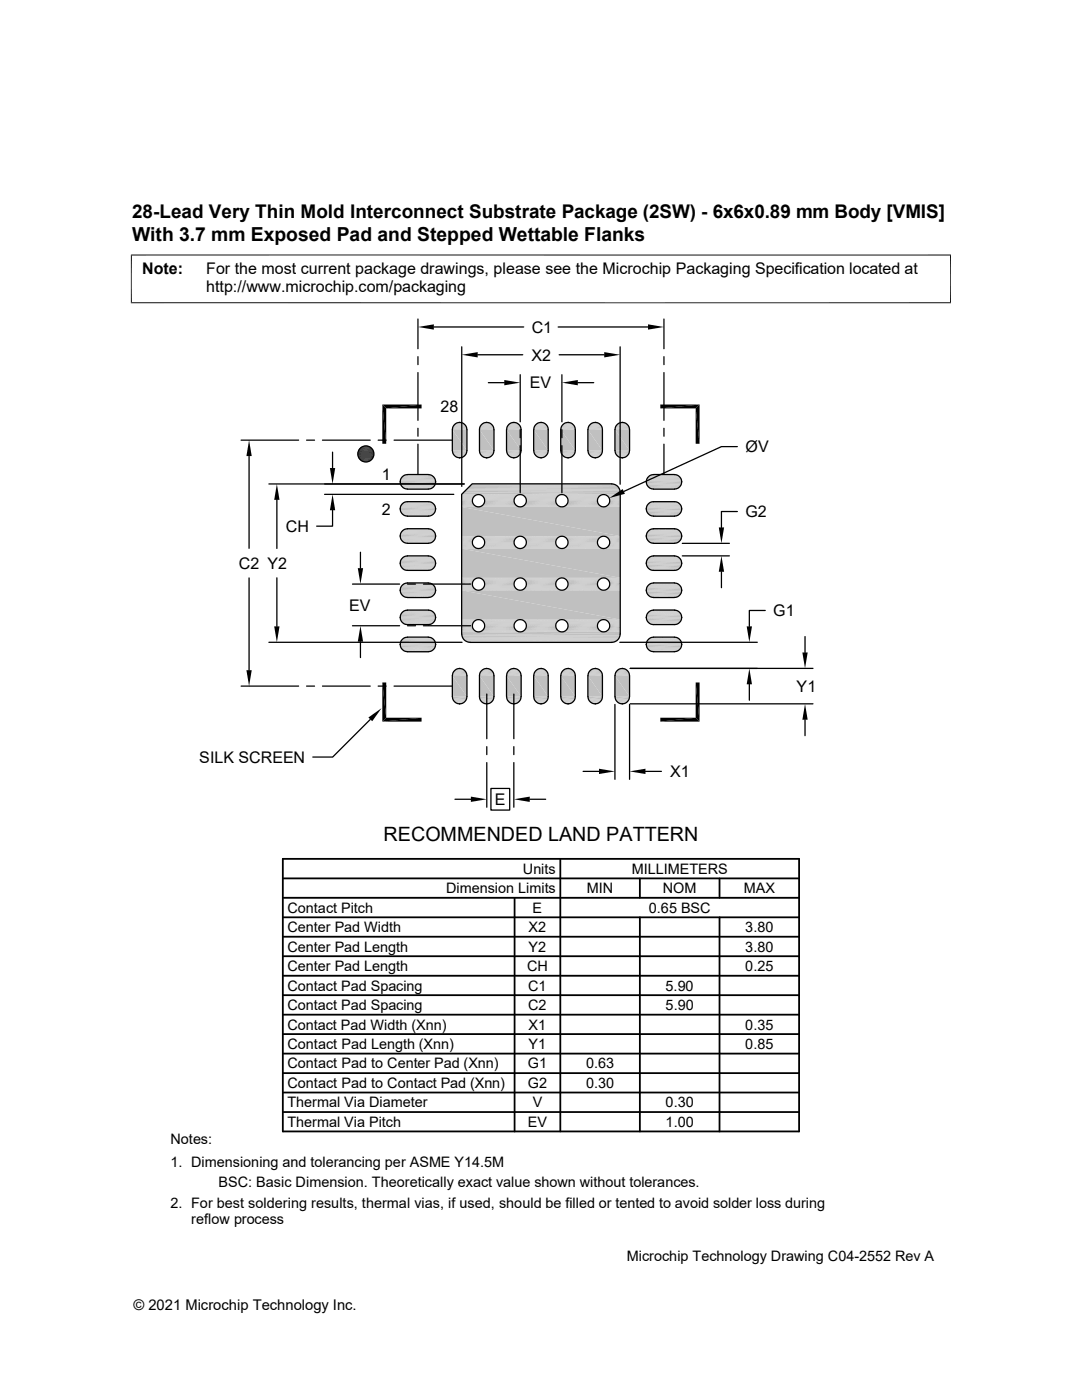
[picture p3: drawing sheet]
<svg xmlns="http://www.w3.org/2000/svg" width="216mm" height="279mm" viewBox="0 0 216 279" stroke-linecap="round" stroke-linejoin="round" font-family="sans-serif">
<g fill="none" stroke="#c0c0c0" stroke-width=".2">
<path d="M92.1 98.7h31.7M92.1 98.7h3.3M92.1 98.8h3M92.1 98.9h2.8M92.1 99h2.6M92.1 99.2h2.5M93.8 96.9h29.3M94 96.7h28.9M94.1 96.6h28.6M94.2 96.6h28.2M95.6 98.7h8.1M95.8 98.8h7.7"/>
<path d="M96 98.9h7.3M96.2 99h6.9M96.4 99.2h6.5M103.9 98.7h8.1M104.1 98.8h7.7M104.4 98.9h7.2M104.6 99h6.8M104.7 99.2h6.5M112.2 98.7h8.1M112.5 98.8h7.6M112.7 98.9h7.2M112.9 99h6.8"/>
<path d="M113.1 99.2h6.4M120.6 98.7h3.2M120.8 98.8h3M121 98.9h2.8M121.2 99h2.6M121.4 99.2h2.4M92.1 100.7h2.5M92.1 100.8h2.6M92.1 101h2.8M92.1 101.1h3M92.1 101.2h3.3M95.6 101.2h8.1"/>
<path d="M95.8 101.1h7.7M96 101h7.3M96.2 100.8h6.9M96.4 100.7h6.5M103.9 101.2h8.1M104.1 101.1h7.7M104.4 101h7.2M104.6 100.8h6.8M104.7 100.7h6.5M112.2 101.2h8.1M112.5 101.1h7.6M112.7 101h7.2"/>
<path d="M112.9 100.8h6.8M113.1 100.7h6.4M120.6 101.2h3.2M120.8 101.1h3M121 101h2.8M121.2 100.8h2.6M121.4 100.7h2.4"/>
</g>
<g fill="none" stroke="#c0c0c0" stroke-width=".21">
<path d="M92.1 99.4h2.3M92.1 99.6h2.2M93.6 97.1h29.8M96.5 99.4h6.2M96.6 99.6h6M104.9 99.4h6.2M105 99.6h6M113.2 99.4h6.2M113.3 99.6h6M121.5 99.4h2.3M121.6 99.6h2.2M92.1 100.3h2.2"/>
<path d="M92.1 100.5h2.3M96.5 100.5h6.2M96.6 100.3h6M104.9 100.5h6.2M105 100.3h6M113.2 100.5h6.2M113.3 100.3h6M121.5 100.5h2.3M121.6 100.3h2.2"/>
</g>
<path d="M92.1 99.8h2.2M93.4 97.3h30.1M96.7 99.8h5.9M105 99.8h5.9M113.3 99.8h5.9M121.7 99.8h2.1M92.1 100h2.2M96.7 100h5.9M105 100h5.9M113.3 100h5.9M121.7 100h2.1" fill="none" stroke="#c0c0c0" stroke-width=".23"/>
<path d="M93.1 97.5h30.6" fill="none" stroke="#c0c0c0" stroke-width=".25"/>
<path d="M92.8 97.8h30.9" fill="none" stroke="#c0c0c0" stroke-width=".28"/>
<path d="M92.5 98.1h31.3" fill="none" stroke="#c0c0c0" stroke-width=".3"/>
<path d="M92.1 98.4h31.7" fill="none" stroke="#c0c0c0" stroke-width=".42"/>
<g fill="#c0c0c0">
<path d="M92.1 101.2l31.7 5.8h-31.7z"/>
<path d="M92.1 101.2h31.7v5.8z"/>
</g>
<g fill="none" stroke="#c0c0c0" stroke-width=".2">
<path d="M92.1 107h3.3M92.1 107.1h3M92.1 107.2h2.8M92.1 107.3h2.6M92.1 107.5h2.5M92.1 109h2.5M92.1 109.2h2.6M92.1 109.3h2.8M92.1 109.4h3M92.1 109.5h3.3M95.6 107h8.1M95.6 109.5h8.1"/>
<path d="M95.8 107.1h7.7M95.8 109.4h7.7M96 107.2h7.3M96 109.3h7.3M96.2 109.2h6.9M96.2 107.3h6.9M96.4 107.5h6.5M96.4 109h6.5M103.9 107h8.1M103.9 109.5h8.1M104.1 109.4h7.7M104.1 107.1h7.7"/>
<path d="M104.4 107.2h7.2M104.4 109.3h7.2M104.6 107.3h6.8M104.6 109.2h6.8M104.7 109h6.5M104.7 107.5h6.5M112.2 107h8.1M112.2 109.5h8.1M112.5 107.1h7.6M112.5 109.4h7.6M112.7 107.2h7.2M112.7 109.3h7.2"/>
<path d="M112.9 109.2h6.8M112.9 107.3h6.8M113.1 107.5h6.4M113.1 109h6.4M120.6 107h3.2M120.6 109.5h3.2M120.8 109.4h3M120.8 107.1h3M121 107.2h2.8M121 109.3h2.8M121.2 107.3h2.6M121.2 109.2h2.6"/>
<path d="M121.4 109h2.4M121.4 107.5h2.4"/>
</g>
<g fill="none" stroke="#c0c0c0" stroke-width=".21">
<path d="M92.1 107.7h2.3M92.1 107.9h2.2M92.1 108.6h2.2M92.1 108.8h2.3M96.5 108.8h6.2M96.5 107.7h6.2M96.6 107.9h6M96.6 108.6h6M104.9 107.7h6.2M104.9 108.8h6.2M105 108.6h6M105 107.9h6"/>
<path d="M113.2 108.8h6.2M113.2 107.7h6.2M113.3 108.6h6M113.3 107.9h6M121.5 107.7h2.3M121.5 108.8h2.3M121.6 108.6h2.2M121.6 107.9h2.2"/>
</g>
<path d="M92.1 108.1h2.2M92.1 108.4h2.2M96.7 108.4h5.9M96.7 108.1h5.9M105 108.4h5.9M105 108.1h5.9M113.3 108.4h5.9M113.3 108.1h5.9M121.7 108.4h2.1M121.7 108.1h2.1" fill="none" stroke="#c0c0c0" stroke-width=".23"/>
<g fill="#c0c0c0">
<path d="M92.1 109.5l31.7 5.8h-31.7z"/>
<path d="M92.1 109.5h31.7v5.8z"/>
</g>
<g fill="none" stroke="#c0c0c0" stroke-width=".2">
<path d="M92.1 115.3h3.3M92.1 115.4h3M92.1 115.5h2.8M92.1 115.6h2.6M92.1 115.8h2.5M92.1 117.1h2.3M92.1 117.3h2.5M92.1 117.5h2.6M92.1 117.6h2.8M92.1 117.7h3M92.1 117.8h3.3M95.6 115.3h8.1"/>
<path d="M95.6 117.8h8.1M95.8 115.4h7.7M95.8 117.7h7.7M96 115.5h7.3M96 117.6h7.3M96.2 117.5h6.9M96.2 115.6h6.9M96.4 115.8h6.5M96.4 117.3h6.5M96.5 117.1h6.2M103.9 115.3h8.1M103.9 117.8h8.1"/>
<path d="M104.1 117.7h7.7M104.1 115.4h7.7M104.4 115.5h7.2M104.4 117.6h7.2M104.6 115.6h6.8M104.6 117.5h6.8M104.7 117.3h6.5M104.7 115.8h6.5M104.9 117.1h6.2M112.2 115.3h8.1M112.2 117.8h8.1M112.5 115.4h7.6"/>
<path d="M112.5 117.7h7.6M112.7 115.5h7.2M112.7 117.6h7.2M112.9 117.5h6.8M112.9 115.6h6.8M113.1 115.8h6.4M113.1 117.3h6.4M113.2 117.1h6.2M120.6 115.3h3.2M120.6 117.8h3.2M120.8 117.7h3M120.8 115.4h3"/>
<path d="M121 115.5h2.8M121 117.6h2.8M121.2 115.6h2.6M121.2 117.5h2.6M121.4 117.3h2.4M121.4 115.8h2.4M121.5 117.1h2.3"/>
</g>
<path d="M92.1 116h2.3M92.1 116.2h2.2M96.5 116h6.2M96.6 116.2h6M104.9 116h6.2M105 116.2h6M113.2 116h6.2M113.3 116.2h6M121.5 116h2.3M121.6 116.2h2.2" fill="none" stroke="#c0c0c0" stroke-width=".21"/>
<g fill="none" stroke="#c0c0c0" stroke-width=".23">
<path d="M92.1 116.4h2.2M92.1 116.7h2.2M92.1 116.9h2.2M96.6 116.9h6M96.7 116.7h5.9M96.7 116.4h5.9M105 116.9h6M105 116.7h5.9M105 116.4h5.9M113.3 116.9h6M113.3 116.7h5.9M113.3 116.4h5.9"/>
<path d="M121.6 116.9h2.2M121.7 116.7h2.1M121.7 116.4h2.1"/>
</g>
<g fill="#c0c0c0">
<path d="M92.1 117.8l31.7 5.9h-31.7z"/>
<path d="M92.1 117.8h31.7v5.9z"/>
</g>
<g fill="none" stroke="#c0c0c0" stroke-width=".2">
<path d="M92.1 123.7h3.3M92.1 123.7h3M92.1 123.8h2.8M92.1 124h2.6M92.1 124.1h2.5M92.1 125.4h2.3M92.1 125.6h2.5M92.1 125.8h2.6M92.1 125.9h2.8M92.1 126h3M92.1 126.1h3.3M92.2 126.8h31.5"/>
<path d="M92.2 127.1h31.5M92.3 127.3h31.3M92.4 127.4h31.1M92.4 127.5h31.1M92.5 127.7h30.9M92.6 127.8h30.7M92.7 127.9h30.4M92.9 127.9h30.1M93 128h29.9M93.2 128.1h29.5M93.2 128.1h29.4M93.5 128.2h28.8"/>
<path d="M95.6 123.7h8.1M95.6 126.1h8.1M95.8 123.7h7.7M95.8 126h7.7M96 123.8h7.3M96 125.9h7.3M96.2 125.8h6.9M96.2 124h6.9M96.4 124.1h6.5M96.4 125.6h6.5M96.5 125.4h6.2M103.9 123.7h8.1"/>
<path d="M103.9 126.1h8.1M104.1 126h7.7M104.1 123.7h7.7M104.4 123.8h7.2M104.4 125.9h7.2M104.6 124h6.8M104.6 125.8h6.8M104.7 125.6h6.5M104.7 124.1h6.5M104.9 125.4h6.2M112.2 123.7h8.1M112.2 126.1h8.1"/>
<path d="M112.5 123.7h7.6M112.5 126h7.6M112.7 123.8h7.2M112.7 125.9h7.2M112.9 125.8h6.8M112.9 124h6.8M113.1 124.1h6.4M113.1 125.6h6.4M113.2 125.4h6.2M120.6 123.7h3.2M120.6 126.1h3.2M120.8 126h3"/>
<path d="M120.8 123.7h3M121 123.8h2.8M121 125.9h2.8M121.2 124h2.6M121.2 125.8h2.6M121.4 125.6h2.4M121.4 124.1h2.4M121.5 125.4h2.3"/>
</g>
<path d="M92.1 124.3h2.3M92.1 124.8h2.2M96.5 124.3h6.2M96.7 124.8h5.9M104.9 124.3h6.2M105 124.8h5.9M113.2 124.3h6.2M113.3 124.8h5.9M121.5 124.3h2.3M121.7 124.8h2.1" fill="none" stroke="#c0c0c0" stroke-width=".21"/>
<g fill="none" stroke="#c0c0c0" stroke-width=".23">
<path d="M92.1 124.6h2.2M92.1 125h2.2M92.1 125.2h2.2M96.6 124.6h6M96.6 125.2h6M96.7 125h5.9M105 125.2h6M105 124.6h6M105 125h5.9M113.3 125.2h6M113.3 124.6h6M113.3 125h5.9"/>
<path d="M121.6 125.2h2.2M121.6 124.6h2.2M121.7 125h2.1"/>
</g>
<path d="M92.1 126.3h31.7" fill="none" stroke="#c0c0c0" stroke-width=".4"/>
<path d="M92.1 126.7h31.7" fill="none" stroke="#c0c0c0" stroke-width=".3"/>
<path d="M92.2 127h31.5" fill="none" stroke="#c0c0c0" stroke-width=".25"/>
<g fill="#c0c0c0">
<path d="M91.5 84.3h.5z"/>
<path d="M96.9 84.3h.5z"/>
<path d="M102.3 84.3h.5z"/>
<path d="M107.7 84.3h.5z"/>
<path d="M113.1 84.3h.5z"/>
<path d="M118.5 84.3h.5z"/>
<path d="M124 84.3h.4z"/>
<path d="M123.9 84.3h.5z"/>
<path d="M96.8 84.3h.6z"/>
<path d="M91.4 84.3h.6z"/>
<path d="M123.7 84.4h1z"/>
<path d="M123.9 84.3l.8 .1z"/>
<path d="M118.3 84.4h1z"/>
<path d="M118.5 84.3l.8 .1z"/>
<path d="M112.9 84.4h1z"/>
<path d="M113.1 84.3l.8 .1z"/>
<path d="M107.5 84.4h.9z"/>
<path d="M107.7 84.3l.7 .1z"/>
<path d="M102 84.4h1z"/>
<path d="M102.3 84.3l.7 .1z"/>
<path d="M96.6 84.4h1z"/>
<path d="M96.8 84.3l.8 .1z"/>
<path d="M91.2 84.4h1z"/>
<path d="M91.4 84.3l.8 .1z"/>
<path d="M123.6 84.4h1.1z"/>
<path d="M118.2 84.4h1.1z"/>
<path d="M112.8 84.4h1.1z"/>
<path d="M107.4 84.4h1.1z"/>
<path d="M107.5 84.4h1z"/>
<path d="M102 84.4h1.1z"/>
<path d="M96.6 84.4h1.1z"/>
<path d="M91.1 84.4h1.2z"/>
<path d="M91.2 84.4h1.1z"/>
<path d="M123.4 84.5h1.5z"/>
<path d="M123.6 84.4l1.3 .1z"/>
<path d="M118 84.5h1.5z"/>
<path d="M118.2 84.4l1.3 .1z"/>
<path d="M112.6 84.5h1.5z"/>
<path d="M112.8 84.4l1.3 .1z"/>
<path d="M107.2 84.5h1.5z"/>
<path d="M107.4 84.4l1.3 .1z"/>
<path d="M101.8 84.5h1.5z"/>
<path d="M102 84.4l1.3 .1z"/>
<path d="M96.4 84.5h1.5z"/>
<path d="M96.6 84.4l1.3 .1z"/>
<path d="M91 84.5h1.4z"/>
<path d="M91.1 84.4l1.3 .1z"/>
<path d="M123.4 84.5h1.6z"/>
<path d="M117.9 84.5h1.6z"/>
<path d="M112.5 84.5h1.7z"/>
<path d="M112.6 84.5h1.6z"/>
<path d="M107.1 84.5h1.6z"/>
<path d="M101.7 84.5h1.6z"/>
<path d="M96.3 84.5h1.6z"/>
<path d="M90.9 84.5h1.6z"/>
<path d="M91 84.5h1.5z"/>
<path d="M123.2 84.6l.2-.1 1.7 .1z"/>
<path d="M123.4 84.5l1.7 .1z"/>
<path d="M117.9 84.5l1.8 .1h-1.9z"/>
<path d="M117.9 84.5l1.8 .1z"/>
<path d="M112.4 84.6l.1-.1 1.8 .1z"/>
<path d="M112.5 84.5l1.8 .1z"/>
<path d="M107.1 84.5l1.8 .1h-1.9z"/>
<path d="M107.1 84.5l1.8 .1z"/>
<path d="M101.6 84.6l.1-.1 1.8 .1z"/>
<path d="M101.7 84.5l1.8 .1z"/>
<path d="M96.3 84.5l1.8 .1h-1.9z"/>
<path d="M96.3 84.5l1.8 .1z"/>
<path d="M90.8 84.6l.1-.1 1.7 .1z"/>
<path d="M90.9 84.5l1.7 .1z"/>
</g>
<path d="M123.1 84.7h2.1" fill="none" stroke="#c0c0c0" stroke-width=".2"/>
<path d="M123.2 84.6l2 .1z" fill="#c0c0c0"/>
<path d="M117.7 84.7h2.1" fill="none" stroke="#c0c0c0" stroke-width=".2"/>
<path d="M117.8 84.6l2 .1z" fill="#c0c0c0"/>
<path d="M112.3 84.7h2.1" fill="none" stroke="#c0c0c0" stroke-width=".2"/>
<path d="M112.4 84.6l2 .1z" fill="#c0c0c0"/>
<path d="M106.9 84.7h2.1" fill="none" stroke="#c0c0c0" stroke-width=".2"/>
<path d="M107 84.6l2 .1z" fill="#c0c0c0"/>
<path d="M101.5 84.7h2" fill="none" stroke="#c0c0c0" stroke-width=".2"/>
<path d="M101.6 84.6l1.9 .1z" fill="#c0c0c0"/>
<path d="M96.1 84.7h2" fill="none" stroke="#c0c0c0" stroke-width=".2"/>
<path d="M96.2 84.6l1.9 .1z" fill="#c0c0c0"/>
<path d="M90.7 84.7h2" fill="none" stroke="#c0c0c0" stroke-width=".2"/>
<path d="M90.8 84.6l1.9 .1z" fill="#c0c0c0"/>
<g fill="none" stroke="#c0c0c0" stroke-width=".2">
<path d="M90.3 85.5h2.9M90.3 85.2h2.8M90.4 85.1h2.6M90.5 85h2.5M90.5 84.9h2.4M90.6 84.8h2.2M95.7 85.5h2.9M95.8 85.2h2.7M95.8 85.1h2.7M95.9 85h2.5M95.9 84.9h2.4M96 84.8h2.2"/>
<path d="M101.1 85.5h2.9M101.2 85.2h2.7M101.2 85.1h2.7M101.3 85h2.5M101.3 84.9h2.4M101.4 84.8h2.3M106.5 85.5h2.9M106.6 85.2h2.7M106.6 85.1h2.7M106.7 85h2.5M106.7 84.9h2.4M106.8 84.8h2.3"/>
<path d="M111.9 85.5h2.9M112 85.2h2.7M112 85.1h2.7M112.1 85h2.5M112.1 84.9h2.5M112.2 84.8h2.3M117.3 85.5h2.9M117.4 85.2h2.7M117.4 85.1h2.7M117.5 85h2.5M117.5 84.9h2.5M117.6 84.8h2.3"/>
<path d="M122.7 85.5h2.9M122.8 85.2h2.7M122.8 85.1h2.7M122.9 85h2.5M123 84.9h2.4M123.1 84.8h2.2"/>
</g>
<path d="M90.3 85.4h2.8M95.7 85.4h2.9M101.1 85.4h2.8M106.5 85.4h2.9M111.9 85.4h2.9M117.3 85.4h2.9M122.7 85.4h2.9" fill="none" stroke="#c0c0c0" stroke-width=".21"/>
<path d="M90.3 85.6h2.9M95.7 85.6h2.9M101.1 85.6h2.9M106.5 85.6h2.9M111.9 85.6h2.9M117.3 85.6h2.9M122.7 85.6h2.9" fill="none" stroke="#c0c0c0" stroke-width=".25"/>
<g fill="#c0c0c0">
<path d="M122.7 85.7l2.9 4.2h-2.9z"/>
<path d="M122.7 85.7h2.9v4.2z"/>
<path d="M117.3 85.7l2.9 4.2h-2.9z"/>
<path d="M117.3 85.7h2.9v4.2z"/>
<path d="M111.9 85.7l2.9 4.2h-2.9z"/>
<path d="M111.9 85.7h2.9v4.2z"/>
<path d="M106.5 85.7l2.9 4.2h-2.9z"/>
<path d="M106.5 85.7h2.9v4.2z"/>
<path d="M101.1 85.7l2.9 4.2h-2.9z"/>
<path d="M101.1 85.7h2.9v4.2z"/>
<path d="M95.7 85.7l2.9 4.2h-2.9z"/>
<path d="M95.7 85.7h2.9v4.2z"/>
<path d="M90.3 85.7l2.9 4.2h-2.9z"/>
<path d="M90.3 85.7h2.9v4.2z"/>
</g>
<path d="M90.3 90h2.9M95.7 90h2.9M101.1 90h2.9M106.5 90h2.9M111.9 90h2.9M117.3 90h2.9M122.7 90h2.9" fill="none" stroke="#c0c0c0" stroke-width=".25"/>
<g fill="none" stroke="#c0c0c0" stroke-width=".2">
<path d="M90.3 90.2h2.9M90.3 90.4h2.8M90.4 90.6h2.6M90.5 90.7h2.5M90.5 90.8h2.4M90.6 90.9h2.2M95.7 90.2h2.9M95.8 90.4h2.7M95.8 90.6h2.7M95.9 90.7h2.5M95.9 90.8h2.4M96 90.9h2.2"/>
<path d="M101.1 90.2h2.9M101.2 90.4h2.7M101.2 90.6h2.7M101.3 90.7h2.5M101.3 90.8h2.4M101.4 90.9h2.3M106.5 90.2h2.9M106.6 90.4h2.7M106.6 90.6h2.7M106.7 90.7h2.5M106.7 90.8h2.4M106.8 90.9h2.3"/>
<path d="M111.9 90.2h2.9M112 90.4h2.7M112 90.6h2.7M112.1 90.7h2.5M112.1 90.8h2.5M112.2 90.9h2.3M117.3 90.2h2.9M117.4 90.4h2.7M117.4 90.6h2.7M117.5 90.7h2.5M117.5 90.8h2.5M117.6 90.9h2.3"/>
<path d="M122.7 90.2h2.9M122.8 90.4h2.7M122.8 90.6h2.7M122.9 90.7h2.5M123 90.8h2.4M123.1 90.9h2.2"/>
</g>
<path d="M90.3 90.3h2.8M95.7 90.3h2.9M101.1 90.3h2.8M106.5 90.3h2.9M111.9 90.3h2.9M117.3 90.3h2.9M122.7 90.3h2.9" fill="none" stroke="#c0c0c0" stroke-width=".21"/>
<path d="M123.1 91h2z" fill="#c0c0c0"/>
<path d="M123.1 91h2.1" fill="none" stroke="#c0c0c0" stroke-width=".2"/>
<path d="M117.7 91h2z" fill="#c0c0c0"/>
<path d="M117.7 91h2.1" fill="none" stroke="#c0c0c0" stroke-width=".2"/>
<path d="M112.3 91h2z" fill="#c0c0c0"/>
<path d="M112.3 91h2.1" fill="none" stroke="#c0c0c0" stroke-width=".2"/>
<path d="M106.9 91h2z" fill="#c0c0c0"/>
<path d="M106.9 91h2.1" fill="none" stroke="#c0c0c0" stroke-width=".2"/>
<path d="M101.5 91h2z" fill="#c0c0c0"/>
<path d="M101.5 91h2" fill="none" stroke="#c0c0c0" stroke-width=".2"/>
<path d="M96.1 91h2z" fill="#c0c0c0"/>
<path d="M96.1 91h2" fill="none" stroke="#c0c0c0" stroke-width=".2"/>
<path d="M90.7 91h1.9z" fill="#c0c0c0"/>
<path d="M90.7 91h2" fill="none" stroke="#c0c0c0" stroke-width=".2"/>
<g fill="#c0c0c0">
<path d="M123.2 91l1.8 .1z"/>
<path d="M123.2 91h1.9z"/>
<path d="M117.8 91l1.7 .1z"/>
<path d="M117.8 91h1.9z"/>
<path d="M112.4 91l1.8 .1z"/>
<path d="M112.4 91h1.9z"/>
<path d="M107 91l1.7 .1z"/>
<path d="M107 91h1.9z"/>
<path d="M101.6 91l1.7 .1z"/>
<path d="M101.6 91h1.9z"/>
<path d="M96.2 91l1.7 .1z"/>
<path d="M96.2 91h1.9z"/>
<path d="M90.8 91l1.7 .1z"/>
<path d="M90.8 91h1.8z"/>
<path d="M123.4 91.1l1.5 .1z"/>
<path d="M123.4 91.1h1.6z"/>
<path d="M117.9 91.1l1.6 .1z"/>
<path d="M117.9 91.1h1.6z"/>
<path d="M112.5 91.1l1.6 .1z"/>
<path d="M112.5 91.1h1.7z"/>
<path d="M107.1 91.1l1.6 .1z"/>
<path d="M107.1 91.1h1.6z"/>
<path d="M101.7 91.1l1.6 .1z"/>
<path d="M101.7 91.1h1.6z"/>
<path d="M96.3 91.1l1.6 .1z"/>
<path d="M96.3 91.1h1.6z"/>
<path d="M90.9 91.1l1.5 .1z"/>
<path d="M90.9 91.1h1.6z"/>
<path d="M123.4 91.2l1.3 .1z"/>
<path d="M123.4 91.2h1.5z"/>
<path d="M118 91.2l1.3 .1z"/>
<path d="M118 91.2h1.5z"/>
<path d="M112.6 91.2l1.3 .1z"/>
<path d="M112.6 91.2h1.5z"/>
<path d="M107.2 91.2l1.3 .1z"/>
<path d="M107.2 91.2h1.5z"/>
<path d="M101.8 91.2l1.3 .1z"/>
<path d="M101.8 91.2h1.5z"/>
<path d="M96.4 91.2l1.3 .1z"/>
<path d="M96.4 91.2h1.5z"/>
<path d="M91 91.2l1.3 .1z"/>
<path d="M91 91.2h1.4z"/>
<path d="M123.6 91.3h1.1z"/>
<path d="M118.2 91.3h1.1z"/>
<path d="M112.8 91.3h1.1z"/>
<path d="M107.4 91.3h1z"/>
<path d="M107.4 91.3h1.1z"/>
<path d="M102 91.3h1z"/>
<path d="M102 91.3h1.1z"/>
<path d="M96.6 91.3h1z"/>
<path d="M96.6 91.3h1.1z"/>
<path d="M91.1 91.3h1.1z"/>
<path d="M91.1 91.3h1.2z"/>
<path d="M123.7 91.3h.7z"/>
<path d="M123.7 91.3h1z"/>
<path d="M118.3 91.3h.7z"/>
<path d="M118.3 91.3h1z"/>
<path d="M112.9 91.3h.7z"/>
<path d="M112.9 91.3h1z"/>
<path d="M107.5 91.3h.7z"/>
<path d="M107.5 91.3h.9z"/>
<path d="M102 91.3h.8z"/>
<path d="M96.6 91.3h.8z"/>
<path d="M91.2 91.3h.8z"/>
<path d="M91.2 91.3h1z"/>
<path d="M91.5 91.4h.5z"/>
<path d="M96.9 91.4h.5z"/>
<path d="M102.3 91.4h.5z"/>
<path d="M107.7 91.4h.5z"/>
<path d="M113.1 91.4h.5z"/>
<path d="M118.5 91.4h.5z"/>
<path d="M124 91.4h.4z"/>
<path d="M123.9 91.3l.5 .1z"/>
<path d="M123.9 91.3h.5z"/>
<path d="M118.5 91.3l.5 .1z"/>
<path d="M118.5 91.3h.5z"/>
<path d="M113.1 91.3l.5 .1z"/>
<path d="M113.1 91.3h.5z"/>
<path d="M107.7 91.3l.5 .1z"/>
<path d="M107.7 91.3h.5z"/>
<path d="M102.3 91.3l.5 .1z"/>
<path d="M102.3 91.3h.5z"/>
<path d="M96.8 91.3l.6 .1z"/>
<path d="M96.8 91.3h.6z"/>
<path d="M91.4 91.3l.6 .1z"/>
<path d="M91.4 91.3h.6z"/>
</g>
<g fill="none" stroke="#c0c0c0" stroke-width=".2">
<path d="M79.9 96.4h7M79.9 96.7h6.9M80 96.8h6.8M80.1 95.3h6.6M80.1 96.9h6.6M80.1 97h6.6M80.2 97.1h6.4M80.2 95.1h6.4M80.3 97.2h6.2M80.4 95h6M80.4 97.3h6M80.5 97.4h5.8"/>
<path d="M80.6 94.8h5.6M80.6 97.5h5.6M80.8 97.5h5.2M80.8 94.8h5.2M81 97.6h4.7M81.1 97.6h4.6M129 95.9h7M129.1 95.6h6.8M129.1 95.5h6.8M129.2 95.4h6.6M129.2 95.3h6.6M129.3 95.2h6.4"/>
<path d="M129.4 95.1h6.2M129.4 97.3h6.2M129.5 95h6M129.6 94.9h5.8M129.6 97.4h5.8M129.7 94.8h5.6M129.9 94.8h5.2M129.9 97.5h5.2M130.1 97.6h4.8M79.9 101.8h7M79.9 107.2h7M79.9 112.6h7"/>
<path d="M79.9 118.1h7M79.9 102.1h6.9M79.9 107.5h6.9M79.9 112.9h6.9M79.9 118.3h6.9M80 102.2h6.8M80 107.6h6.8M80 113h6.8M80 118.4h6.8M80.1 102.3h6.6M80.1 107.7h6.6M80.1 113.2h6.6"/>
<path d="M80.1 118.6h6.6M80.1 102.4h6.6M80.1 107.8h6.6M80.1 113.3h6.6M80.1 118.7h6.6M80.2 102.6h6.4M80.2 108h6.4M80.2 113.4h6.4M80.2 118.8h6.4M80.2 100.5h6.4M80.2 105.9h6.4M80.2 111.4h6.4"/>
<path d="M80.2 116.8h6.4M80.3 102.6h6.2M80.3 108.1h6.2M80.3 113.5h6.2M80.3 118.9h6.2M80.4 100.4h6M80.4 105.8h6M80.4 111.2h6M80.4 116.6h6M80.4 102.7h6M80.4 108.1h6M80.4 113.5h6"/>
<path d="M80.4 119h6M80.5 102.8h5.8M80.5 108.2h5.8M80.5 113.6h5.8M80.5 119h5.8M80.6 100.3h5.6M80.6 105.7h5.6M80.6 111.1h5.6M80.6 116.5h5.6M80.6 102.9h5.6M80.6 108.3h5.6M80.6 113.7h5.6"/>
<path d="M80.6 119.1h5.6M80.8 102.9h5.2M80.8 108.3h5.2M80.8 113.7h5.2M80.8 119.2h5.2M80.8 100.2h5.2M80.8 105.6h5.2M80.8 111h5.2M80.8 116.4h5.2M80.8 103h5.2M80.8 113.8h5.2M81 103h4.7"/>
<path d="M81 108.4h4.7M81 113.8h4.7M81 100.1h4.7M81 105.5h4.7M81 110.9h4.7M81 116.3h4.7M81.1 108.4h4.6M129 101.3h7M129 106.7h7M129 112.1h7M129 117.5h7M129.1 101h6.8"/>
<path d="M129.1 106.4h6.8M129.1 111.9h6.8M129.1 117.3h6.8M129.1 100.9h6.8M129.1 106.3h6.8M129.1 111.7h6.8M129.1 117.2h6.8M129.2 100.8h6.6M129.2 106.2h6.6M129.2 111.6h6.6M129.2 117h6.6M129.2 100.7h6.6"/>
<path d="M129.2 106.1h6.6M129.2 111.5h6.6M129.2 116.9h6.6M129.3 100.6h6.4M129.3 106h6.4M129.3 111.4h6.4M129.3 116.8h6.4M129.4 100.5h6.2M129.4 105.9h6.2M129.4 111.3h6.2M129.4 116.7h6.2M129.4 102.7h6.2"/>
<path d="M129.4 108.1h6.2M129.4 113.5h6.2M129.4 118.9h6.2M129.5 100.4h6M129.5 105.8h6M129.5 111.2h6M129.5 116.6h6M129.6 100.3h5.8M129.6 105.7h5.8M129.6 111.1h5.8M129.6 116.6h5.8M129.6 102.8h5.8"/>
<path d="M129.6 108.3h5.8M129.6 113.7h5.8M129.6 119.1h5.8M129.7 100.3h5.6M129.7 105.7h5.6M129.7 111.1h5.6M129.7 116.5h5.6M129.9 100.2h5.2M129.9 105.6h5.2M129.9 111h5.2M129.9 116.4h5.2M129.9 103h5.2"/>
<path d="M129.9 108.4h5.2M129.9 113.8h5.2M129.9 119.2h5.2M130.1 100.1h4.8M130.1 111h4.8M130.1 103h4.8M130.1 108.4h4.8M130.1 113.8h4.8M130.1 119.2h4.8M130.2 105.5h4.6M130.2 116.3h4.6M79.9 123.5h7"/>
<path d="M79.9 128.9h7M79.9 123.7h6.9M79.9 129.1h6.9M80 123.8h6.8M80 129.3h6.8M80.1 124h6.6M80.1 129.4h6.6M80.1 124.1h6.6M80.1 129.5h6.6M80.2 124.2h6.4M80.2 129.6h6.4M80.2 122.2h6.4"/>
<path d="M80.2 127.6h6.4M80.3 124.3h6.2M80.3 129.7h6.2M80.4 122h6M80.4 127.4h6M80.4 124.4h6M80.4 129.8h6M80.5 124.4h5.8M80.5 129.8h5.8M80.6 121.9h5.6M80.6 127.3h5.6M80.6 124.5h5.6"/>
<path d="M80.6 129.9h5.6M80.8 124.6h5.2M80.8 130h5.2M80.8 121.8h5.2M80.8 127.2h5.2M81 130h4.7M81 121.8h4.7M81 127.2h4.7M81.1 124.6h4.6M129 122.9h7M129 128.3h7M129.1 122.7h6.8"/>
<path d="M129.1 128.1h6.8M129.1 122.6h6.8M129.1 128h6.8M129.2 122.4h6.6M129.2 127.8h6.6M129.2 122.3h6.6M129.2 127.7h6.6M129.3 122.2h6.4M129.3 127.6h6.4M129.4 122.1h6.2M129.4 127.5h6.2M129.4 124.3h6.2"/>
<path d="M129.4 129.7h6.2M129.5 122h6M129.5 127.4h6M129.6 122h5.8M129.6 127.4h5.8M129.6 124.5h5.8M129.6 129.9h5.8M129.7 121.9h5.6M129.7 127.3h5.6M129.9 121.8h5.2M129.9 127.3h5.2M129.9 124.6h5.2"/>
<path d="M129.9 130h5.2M129.9 127.2h5.2M130.1 121.8h4.8M130.1 127.2h4.8M130.1 124.6h4.8M130.1 130.1h4.8"/>
</g>
<g fill="none" stroke="#c0c0c0" stroke-width=".23">
<path d="M79.9 95.5h6.9M79.9 112.5h7M79.9 101.2h7M79.9 117.4h7M79.9 118.2h7M79.9 101h6.9M79.9 111.8h6.9M79.9 117.2h6.9M129 106.6h7M129.2 107.9h6.6M129.2 118.7h6.6M79.9 128.2h7"/>
<path d="M79.9 122.6h6.9M79.9 128h6.9M129.1 129.3h6.8M129.2 129.5h6.6"/>
</g>
<g fill="none" stroke="#c0c0c0" stroke-width=".21">
<path d="M79.9 96.5h7M129 95.8h7M129.2 97.1h6.6M79.9 102h7M79.9 107.4h7M79.9 112.8h7M79.9 106.4h6.9M80.1 100.7h6.6M80.1 106.2h6.6M80.1 111.5h6.6M80.1 117h6.6M129 101.2h7"/>
<path d="M129 112h7M129 117.4h7M129.2 102.5h6.6M129.2 113.3h6.6M79.9 123.6h7M79.9 129h7M80.1 122.4h6.6M80.1 127.8h6.6M129 122.8h7M129 128.2h7M129.2 124.1h6.6"/>
</g>
<g fill="none" stroke="#c0c0c0" stroke-width=".25">
<path d="M79.9 96h7M79.9 96.3h7M79.9 95.8h7M128.9 96h7.1M129.1 96.8h6.8M79.9 101.4h7M79.9 106.8h7M79.9 112.3h7M79.9 117.7h7M79.9 101.7h7M79.9 107.1h7M79.9 117.9h7"/>
<path d="M79.9 106.6h7M79.9 112h7M128.9 101.4h7.1M128.9 106.8h7.1M128.9 112.3h7.1M128.9 117.7h7.1M129.1 102.3h6.8M129.1 107.7h6.8M129.1 113.1h6.8M129.1 118.5h6.8M79.9 123.1h7M79.9 128.5h7"/>
<path d="M79.9 123.3h7M79.9 128.7h7M79.9 122.8h7M128.9 123.1h7.1M128.9 128.5h7.1M129.1 123.9h6.8"/>
</g>
<path d="M128.9 96.3h7.1M129 96.6h7M128.9 107.1h7.1M128.9 112.5h7.1M128.9 117.9h7.1M129 102h7M129 107.4h7M129 112.8h7M129 118.2h7M128.9 123.3h7.1M129 123.6h7M129 129h7" fill="none" stroke="#c0c0c0" stroke-width=".28"/>
<path d="M128.9 101.7h7.1M128.9 128.8h7.1" fill="none" stroke="#c0c0c0" stroke-width=".3"/>
<g fill="#c0c0c0">
<path d="M91.5 133.4h.5z"/>
<path d="M96.9 133.4h.5z"/>
<path d="M102.3 133.4h.5z"/>
<path d="M107.7 133.4h.5z"/>
<path d="M113.1 133.4h.5z"/>
<path d="M118.5 133.4h.5z"/>
<path d="M123.9 133.4h.5z"/>
<path d="M123.7 133.5h1z"/>
<path d="M123.9 133.4l.8 .1z"/>
<path d="M118.3 133.5h1z"/>
<path d="M118.5 133.4l.8 .1z"/>
<path d="M112.9 133.5h1z"/>
<path d="M113.1 133.4l.8 .1z"/>
<path d="M107.5 133.5h.9z"/>
<path d="M107.7 133.4l.7 .1z"/>
<path d="M102 133.5h1z"/>
<path d="M102.3 133.4l.7 .1z"/>
<path d="M96.6 133.5h1z"/>
<path d="M96.9 133.4l.7 .1z"/>
<path d="M91.2 133.5h1z"/>
<path d="M91.5 133.4l.7 .1z"/>
<path d="M107.4 133.5h1.1z"/>
<path d="M107.5 133.5h1z"/>
<path d="M102 133.5h1.1z"/>
<path d="M123.4 133.6l.3-.1 1.2 .1z"/>
<path d="M123.7 133.5l1.2 .1z"/>
<path d="M118 133.6l.3-.1 1.2 .1z"/>
<path d="M118.3 133.5l1.2 .1z"/>
<path d="M112.6 133.6l.3-.1 1.2 .1z"/>
<path d="M112.9 133.5l1.2 .1z"/>
<path d="M107.2 133.6h1.5z"/>
<path d="M107.4 133.5l1.3 .1z"/>
<path d="M101.8 133.6h1.5z"/>
<path d="M102 133.5l1.3 .1z"/>
<path d="M96.4 133.6l.2-.1 1.3 .1z"/>
<path d="M96.6 133.5l1.3 .1z"/>
<path d="M91 133.6l.2-.1 1.2 .1z"/>
<path d="M91.2 133.5l1.2 .1z"/>
<path d="M107.1 133.6h1.6z"/>
<path d="M101.7 133.6h1.6z"/>
<path d="M123.2 133.7l.2-.1 1.7 .1z"/>
<path d="M123.4 133.6h1.5l.2 .1z"/>
<path d="M117.8 133.7l.2-.1 1.7 .1z"/>
<path d="M118 133.6h1.5l.2 .1z"/>
<path d="M112.4 133.7l.2-.1 1.7 .1z"/>
<path d="M112.6 133.6h1.5l.2 .1z"/>
<path d="M107 133.7h1.9z"/>
<path d="M107.1 133.6l1.8 .1z"/>
<path d="M101.6 133.7h1.9z"/>
<path d="M101.7 133.6l1.8 .1z"/>
<path d="M96.2 133.7l.2-.1 1.7 .1z"/>
<path d="M96.4 133.6h1.5l.2 .1z"/>
<path d="M90.8 133.7l.2-.1 1.6 .1z"/>
<path d="M91 133.6h1.4l.2 .1z"/>
</g>
<path d="M106.9 133.8h2.1" fill="none" stroke="#c0c0c0" stroke-width=".2"/>
<path d="M107 133.7l2 .1z" fill="#c0c0c0"/>
<path d="M101.5 133.8h2" fill="none" stroke="#c0c0c0" stroke-width=".2"/>
<path d="M101.6 133.7l1.9 .1z" fill="#c0c0c0"/>
<g fill="none" stroke="#c0c0c0" stroke-width=".2">
<path d="M90.6 133.8h2.2M96 133.8h2.2M101.1 134.6h2.9M101.2 134.3h2.7M101.2 134.2h2.7M101.3 134.1h2.5M101.3 134h2.4M101.4 133.9h2.3M106.5 134.6h2.9M106.6 134.3h2.7M106.6 134.2h2.7M106.7 134.1h2.5"/>
<path d="M106.7 134h2.4M106.8 133.9h2.3M112.2 133.8h2.3M117.6 133.8h2.3M123 133.8h2.3"/>
</g>
<path d="M90.4 134h2.6M95.9 134h2.5M101.1 134.5h2.8M106.5 134.5h2.9M112.1 134h2.5M117.5 134h2.5M122.9 134h2.5" fill="none" stroke="#c0c0c0" stroke-width=".21"/>
<path d="M90.3 134.5h2.9M90.3 134.2h2.8M95.7 134.5h2.9M95.8 134.2h2.7M111.9 134.5h2.9M112 134.2h2.7M117.3 134.5h2.9M117.4 134.2h2.7M122.7 134.5h2.9M122.8 134.2h2.7" fill="none" stroke="#c0c0c0" stroke-width=".23"/>
<path d="M90.3 134.7h2.9M95.7 134.7h2.9M101.1 134.7h2.9M106.5 134.7h2.9M111.9 134.7h2.9M117.3 134.7h2.9M122.7 134.7h2.9" fill="none" stroke="#c0c0c0" stroke-width=".25"/>
<g fill="#c0c0c0">
<path d="M122.7 134.9l2.9 4.1h-2.9z"/>
<path d="M122.7 134.9h2.9v4.1z"/>
<path d="M117.3 134.9l2.9 4.1h-2.9z"/>
<path d="M117.3 134.9h2.9v4.1z"/>
<path d="M111.9 134.9l2.9 4.1h-2.9z"/>
<path d="M111.9 134.9h2.9v4.1z"/>
<path d="M106.5 134.9l2.9 4.1h-2.9z"/>
<path d="M106.5 134.9h2.9v4.1z"/>
<path d="M101.1 134.9l2.9 4.1h-2.9z"/>
<path d="M101.1 134.9h2.9v4.1z"/>
<path d="M95.7 134.9l2.9 4.1h-2.9z"/>
<path d="M95.7 134.9h2.9v4.1z"/>
<path d="M90.3 134.9l2.9 4.1h-2.9z"/>
<path d="M90.3 134.9h2.9v4.1z"/>
</g>
<g fill="none" stroke="#c0c0c0" stroke-width=".28">
<path d="M90.3 139.2h2.9M90.3 139.4h2.8M95.7 139.2h2.9M95.7 139.4h2.9M101.1 139.2h2.9M101.1 139.4h2.8M106.5 139.2h2.9M106.5 139.4h2.9M111.9 139.2h2.9M111.9 139.4h2.9M117.3 139.2h2.9M117.3 139.4h2.9"/>
<path d="M122.7 139.2h2.9M122.7 139.4h2.9"/>
</g>
<path d="M90.4 139.7h2.6M95.8 139.7h2.7M101.2 139.7h2.7M106.6 139.7h2.7M112 139.7h2.7M117.4 139.7h2.7M122.8 139.7h2.7" fill="none" stroke="#c0c0c0" stroke-width=".25"/>
<path d="M90.5 139.9h2.4M95.9 139.9h2.4M101.3 139.9h2.4M106.7 139.9h2.5M112.1 139.9h2.5M117.5 139.9h2.5M123 139.9h2.4" fill="none" stroke="#c0c0c0" stroke-width=".21"/>
<path d="M123.1 140l1.9 .2h-1.6z" fill="#c0c0c0"/>
<path d="M123.1 140.1h2.1" fill="none" stroke="#c0c0c0" stroke-width=".2"/>
<path d="M117.7 140l1.9 .2h-1.7z" fill="#c0c0c0"/>
<path d="M117.7 140.1h2.1" fill="none" stroke="#c0c0c0" stroke-width=".2"/>
<path d="M112.3 140l1.9 .2h-1.7z" fill="#c0c0c0"/>
<path d="M112.3 140.1h2.1" fill="none" stroke="#c0c0c0" stroke-width=".2"/>
<path d="M106.9 140l1.9 .2h-1.7z" fill="#c0c0c0"/>
<path d="M106.9 140.1h2.1" fill="none" stroke="#c0c0c0" stroke-width=".2"/>
<path d="M101.5 140l1.8 .2h-1.6z" fill="#c0c0c0"/>
<path d="M101.5 140.1h2.1" fill="none" stroke="#c0c0c0" stroke-width=".2"/>
<path d="M96.1 140l1.8 .2h-1.6z" fill="#c0c0c0"/>
<path d="M96.1 140.1h2" fill="none" stroke="#c0c0c0" stroke-width=".2"/>
<path d="M90.7 140l1.8 .2h-1.6z" fill="#c0c0c0"/>
<path d="M90.7 140.1h2" fill="none" stroke="#c0c0c0" stroke-width=".2"/>
<g fill="#c0c0c0">
<path d="M123.4 140.2l1.3 .2h-1.1z"/>
<path d="M123.4 140.2h1.6l-.3 .2z"/>
<path d="M117.9 140.2l1.4 .2h-1.1z"/>
<path d="M117.9 140.2h1.7l-.3 .2z"/>
<path d="M112.5 140.2l1.4 .2h-1.1z"/>
<path d="M112.5 140.2h1.7l-.3 .2z"/>
<path d="M107.1 140.2l1.4 .2h-1.1z"/>
<path d="M107.1 140.2h1.7l-.3 .2z"/>
<path d="M101.7 140.2l1.4 .2h-1.1z"/>
<path d="M101.7 140.2h1.6l-.2 .2z"/>
<path d="M96.3 140.2l1.4 .2h-1.1z"/>
<path d="M96.3 140.2h1.6l-.2 .2z"/>
<path d="M90.9 140.2l1.4 .2h-1.2z"/>
<path d="M90.9 140.2h1.6l-.2 .2z"/>
<path d="M91.4 140.4h.6z"/>
<path d="M96.8 140.4h.6z"/>
<path d="M102.3 140.4h.5z"/>
<path d="M107.7 140.4h.5z"/>
<path d="M113.1 140.4h.5z"/>
<path d="M118.5 140.4h.5z"/>
<path d="M123.9 140.4h.6z"/>
<path d="M123.6 140.4h.9z"/>
<path d="M123.6 140.4h1.1z"/>
<path d="M118.2 140.4h.8z"/>
<path d="M118.2 140.4h1.1z"/>
<path d="M112.8 140.4h.8z"/>
<path d="M112.8 140.4h1.1z"/>
<path d="M107.4 140.4h.8z"/>
<path d="M107.4 140.4h1.1z"/>
<path d="M102 140.4h.8z"/>
<path d="M102 140.4h1.1z"/>
<path d="M96.6 140.4h.8z"/>
<path d="M96.6 140.4h1.1z"/>
<path d="M91.1 140.4h.9z"/>
<path d="M91.1 140.4h1.2z"/>
</g>
<g fill="none" stroke="#000" stroke-width=".25">
<path d="M83.4 63.7v5.9M83.4 71.2v1.6M83.4 74.4v9.5M86.6 65.3h17.9M92.1 69.2v27.9M95.3 70.8h9M97.5 76.4h3.1M103.8 74.8v9.4M111.4 65.3h17.9M111.6 70.8h9M112.1 74.8v9.4M115.3 76.4h3.2"/>
<path d="M123.7 69.2v27.4M132.5 63.7v5.9M132.5 71.2v1.6M132.5 74.4v9.5M48.1 87.8h11.5M49.7 91v18.4M53.7 96.6h38.9M55.2 99.8v9.7M61.2 87.8h1.6M64.3 87.8h9.6M64.8 98.7h25.8M66.4 90.2v3.2"/>
<path d="M75.5 87.8h1.5M78.6 87.8h11.5M79.9 96.2h.1M81.3 94.7h4.2M81.3 94.7a1.45 1.45 0 0 0-1.4 1.5M83.4 85.5v1.6M83.4 88.6v6M85.5 94.7a1.45 1.45 0 0 1 1.4 1.5 1.45 1.45 0 0 1-1.4 1.4h-4.2a1.45 1.45 0 0 1-1.4-1.4M86.9 96.2h.1M90.3 85.7v4.2M90.3 89.9a1.44 1.44 0 0 0 1.4 1.5 1.44 1.44 0 0 0 1.5-1.5M91.7 84.3a1.45 1.45 0 0 1 1.5 1.4"/>
<path d="M91.7 84.3a1.45 1.45 0 0 0-1.4 1.4M91.7 91.4h.1M91.7 84.3h.1M92.1 98.7l2.1-2.1h27.9a1.66 1.66 0 0 1 1.6 1.6v28.3a1.7 1.7 0 0 1-1.6 1.7h-28.3a1.7 1.7 0 0 1-1.7-1.7zM93.2 85.7v4.2M96.1 84.7a1.45 1.45 0 0 1 1.6-.3 1.45 1.45 0 0 1 .9 1.3v4.2a1.44 1.44 0 0 1-1.5 1.5 1.44 1.44 0 0 1-1.4-1.5v-4.2l.1-.6zM97.1 91.4h.1M97.1 84.3h.1M101.1 85.7v4.2M101.1 89.9a1.44 1.44 0 0 0 1.4 1.5 1.44 1.44 0 0 0 1.5-1.5M102.5 84.3a1.45 1.45 0 0 1 1.5 1.4M102.5 84.3a1.45 1.45 0 0 0-1.4 1.4"/>
<path d="M102.5 91.4h.1M102.5 84.3h.1M103.8 85.8v1.6M103.8 88.9v9.4M104 85.7v4.2M106.9 84.7a1.43 1.43 0 0 1 1.6-.3 1.43 1.43 0 0 1 .9 1.3v4.2a1.45 1.45 0 0 1-1.5 1.5 1.45 1.45 0 0 1-1.4-1.5v-4.2l.2-.6zM107.9 91.4h.1M107.9 84.3h.1M112.1 85.8v1.6M112.1 88.9v9.4M112.3 84.7a1.45 1.45 0 0 1 1.6-.3 1.45 1.45 0 0 1 .9 1.3v4.2a1.45 1.45 0 0 1-1.5 1.5 1.45 1.45 0 0 1-1.4-1.5v-4.2l.2-.6zM113.3 91.4h.1"/>
<path d="M113.3 84.3h.1M117.8 84.7a1.43 1.43 0 0 1 1.5-.3 1.43 1.43 0 0 1 .9 1.3v4.2a1.45 1.45 0 0 1-1.4 1.5 1.45 1.45 0 0 1-1.5-1.5v-4.2l.2-.6zM118.8 91.4h.1M118.8 84.3h.1M123.1 84.7a1.45 1.45 0 0 1 1.6-.3 1.45 1.45 0 0 1 .9 1.3v4.2a1.45 1.45 0 0 1-1.4 1.5 1.45 1.45 0 0 1-1.5-1.5v-4.2l.2-.6zM124.2 91.4h.1M124.2 84.3h.1M128.9 96.2h.1M130.4 94.7a1.45 1.45 0 0 0-1.4 1.5M130.4 94.7h4.2M132.5 85.5v1.6M132.5 88.6v6"/>
<path d="M134.6 94.7a1.45 1.45 0 0 1 1.4 1.5M136 96.2h.1M136 96.2a1.48 1.48 0 0 1-1.4 1.4h-4.2a1.45 1.45 0 0 1-1.4-1.4M147.1 89.1h-3.1l-19.5 9M49.7 115.3v18.5M55.2 115.3v9.7M66.4 101.8v3.2h-3.2M70.3 116.6h9.4M71.9 110.2v3.2M79.9 107a1.45 1.45 0 0 0 1.4 1.4M79.9 117.8a1.45 1.45 0 0 0 1.4 1.4M79.9 117.8h.1"/>
<path d="M79.9 112.4h.1M79.9 107h.1M79.9 101.6h.1M79.9 117.8a1.48 1.48 0 0 1 1.4-1.5l4.2 .1a1.44 1.44 0 0 1 1.4 1.4 1.44 1.44 0 0 1-1.4 1.4M80.3 100.5l.3-.2 .7-.2h4.2a1.45 1.45 0 0 1 1.4 1.5 1.45 1.45 0 0 1-1.4 1.4h-4.2a1.43 1.43 0 0 1-1.3-.9 1.43 1.43 0 0 1 .3-1.6zM80.3 111.4l.3-.3 .7-.2 4.2 .1a1.44 1.44 0 0 1 1.4 1.4 1.44 1.44 0 0 1-1.4 1.4h-4.2a1.43 1.43 0 0 1-1.3-.9 1.43 1.43 0 0 1 .3-1.5zM81.3 105.5h4.2M81.3 105.5a1.45 1.45 0 0 0-1.4 1.5M81.3 119.3h4.2M81.3 108.4h4.2M81.3 116.6h1.6M84.5 116.6h9.4"/>
<path d="M85.5 105.5a1.44 1.44 0 0 1 1.4 1.5 1.44 1.44 0 0 1-1.4 1.4M86.9 117.8h.1M86.9 112.4h.1M86.9 107h.1M86.9 101.6h.1M128.9 117.8h.1M128.9 112.4h.1M128.9 107h.1M128.9 101.6h.1M129 117.8a1.45 1.45 0 0 0 1.4 1.4M129 107a1.45 1.45 0 0 0 1.4 1.4M129 112.4a1.48 1.48 0 0 1 1.4-1.5l4.2 .1a1.45 1.45 0 0 1 1.4 1.4"/>
<path d="M129 101.6a1.45 1.45 0 0 1 1.4-1.5h4.2a1.45 1.45 0 0 1 1.4 1.5M130.4 105.5a1.45 1.45 0 0 0-1.4 1.5M130.4 119.3h4.2M130.4 108.4h4.2M130.4 105.5h4.2M134.6 105.5a1.45 1.45 0 0 1 1.4 1.5M136 117.8a1.45 1.45 0 0 0-1.4-1.4l-4.2-.1a1.48 1.48 0 0 0-1.4 1.5M136 117.8h.1M136 112.4h.1M136 107h.1M136 101.6h.1M136 117.8a1.45 1.45 0 0 1-1.4 1.4"/>
<path d="M136 112.4a1.45 1.45 0 0 1-1.4 1.4h-4.2a1.45 1.45 0 0 1-1.4-1.4M136 107a1.45 1.45 0 0 1-1.4 1.4M136 101.6a1.48 1.48 0 0 1-1.4 1.4h-4.2a1.45 1.45 0 0 1-1.4-1.4M136.1 110.9h9.4M136.1 108.4h9.4M144 114.1v3.2M147.1 102.1h-3.1v3.2M48.1 136.9h11.5M53.7 128.2h38.5M61.2 136.9h1.6M64.3 136.9h9.6M70.3 124.9h9.4"/>
<path d="M71.9 128.1v3.1M75.5 136.9h1.5M78.6 136.9h11.5M79.9 128.6h.1M79.9 123.2h.1M80.3 122.2l.3-.3 .7-.1h4.2a1.44 1.44 0 0 1 1.4 1.4 1.44 1.44 0 0 1-1.4 1.5h-4.2a1.43 1.43 0 0 1-1.3-.9 1.43 1.43 0 0 1 .3-1.6zM80.3 127.6l.3-.3 .7-.2 4.2 .1a1.45 1.45 0 0 1 1.4 1.4 1.45 1.45 0 0 1-1.4 1.5l-4.2-.1a1.43 1.43 0 0 1-1.3-.8 1.43 1.43 0 0 1 .3-1.6zM81.3 124.9h1.6M84.5 124.9h9.4M86.9 128.6h.1M86.9 123.2h.1M90.3 134.9v4.1"/>
<path d="M90.3 139a1.45 1.45 0 0 0 1.4 1.5M91.7 133.4a1.45 1.45 0 0 1 1.5 1.5M91.7 133.4a1.45 1.45 0 0 0-1.4 1.5M91.7 133.4h.1M93.2 139a1.45 1.45 0 0 1-1.5 1.5M93.2 134.9v4.1M97.1 133.4a1.48 1.48 0 0 1 1.5 1.5v4.1a1.45 1.45 0 0 1-1.5 1.5M97.1 133.4a1.45 1.45 0 0 0-1.4 1.5v4.1a1.45 1.45 0 0 0 1.4 1.5M97.1 133.4h.1M97.1 138.5v8.9M101.1 134.9v4.1M101.1 139a1.45 1.45 0 0 0 1.4 1.5"/>
<path d="M102.5 133.4a1.45 1.45 0 0 1 1.5 1.5M102.5 133.4a1.45 1.45 0 0 0-1.4 1.5M102.5 133.4h.1M102.5 138.5v8.9M104 139a1.45 1.45 0 0 1-1.5 1.5M104 134.9v4.1M107.9 133.4a1.45 1.45 0 0 1 1.5 1.5v4.1a1.45 1.45 0 0 1-1.5 1.5M107.9 133.4a1.45 1.45 0 0 0-1.4 1.5v4.1a1.48 1.48 0 0 0 1.5 1.5M107.9 133.4h.1M113.3 133.4a1.45 1.45 0 0 0-1.4 1.5v4.1a1.48 1.48 0 0 0 1.4 1.5M113.3 133.4h.1M113.3 133.4a1.48 1.48 0 0 1 1.5 1.5v4.1a1.45 1.45 0 0 1-1.5 1.5"/>
<path d="M118.8 133.4a1.45 1.45 0 0 1 1.4 1.5v4.1a1.45 1.45 0 0 1-1.4 1.5M118.8 133.4a1.45 1.45 0 0 0-1.5 1.5v4.1a1.48 1.48 0 0 0 1.5 1.5M118.8 133.4h.1M123.7 128.2h27.4M124.2 133.4a1.45 1.45 0 0 0-1.5 1.5v4.1a1.48 1.48 0 0 0 1.5 1.5M124.2 133.4h.1M124.2 133.4a1.48 1.48 0 0 1 1.4 1.5v4.1a1.45 1.45 0 0 1-1.4 1.5M125.8 133.4h36.4M128.9 128.6h.1M128.9 123.2h.1M129 128.6a1.45 1.45 0 0 0 1.4 1.4l4.2 .1a1.48 1.48 0 0 0 1.4-1.5M129 123.2a1.48 1.48 0 0 1 1.4-1.4h4.2a1.45 1.45 0 0 1 1.4 1.4"/>
<path d="M136 128.6a1.45 1.45 0 0 0-1.4-1.4l-4.2-.1a1.48 1.48 0 0 0-1.4 1.5M136 128.6h.1M136 123.2h.1M136 123.2a1.45 1.45 0 0 1-1.4 1.5h-4.2a1.45 1.45 0 0 1-1.4-1.5M149.5 136.6v3.1M152.7 121.8h-3.2v3.2M160.6 127v3.2M73.9 143.6l-7.5 7.5h-4M90.8 159.5h3.2M91.7 140.5h.1M97.1 140.5h.1M97.1 149v1.6"/>
<path d="M97.1 152.2v8.9M98 157.4h3.7v4.3h-3.7zM102.5 140.5h.1M102.5 149v1.6M102.5 152.2v8.9M105.7 159.5h3.2M107.9 140.5h.1M113.3 140.5h.1M116.4 153.9h3.1M118.8 140.5h.1M122.7 140.6v14.9M124.2 140.5h.1"/>
<path d="M125.6 140.6v14.9M125.8 140.5h36.4M128.8 153.9h3.2M160.6 143.6v3.2"/>
<circle cx="73" cy="90.6" r="1.61"/>
<circle cx="95.5" cy="99.9" r="1.23"/>
<circle cx="103.8" cy="99.9" r="1.23"/>
<circle cx="112.1" cy="99.9" r="1.23"/>
<circle cx="120.4" cy="99.9" r="1.23"/>
<circle cx="95.5" cy="116.6" r="1.23"/>
<circle cx="95.5" cy="108.2" r="1.23"/>
<circle cx="103.8" cy="116.6" r="1.23"/>
<circle cx="103.8" cy="108.2" r="1.23"/>
<circle cx="112.1" cy="116.6" r="1.23"/>
<circle cx="112.1" cy="108.2" r="1.23"/>
<circle cx="120.4" cy="116.6" r="1.23"/>
<circle cx="120.4" cy="108.2" r="1.23"/>
<circle cx="95.5" cy="124.9" r="1.23"/>
<circle cx="103.8" cy="124.9" r="1.23"/>
<circle cx="112.1" cy="124.9" r="1.23"/>
<circle cx="120.4" cy="124.9" r="1.23"/>
</g>
<g fill="none" stroke="#000" stroke-width=".36">
<path d="M56.4 175.3h103M56.4 171.4h103v54.4h-103zM56.4 179.2h103M102.7 179.2v46.6M111.8 171.4v54.4M127.7 175.3v3.9M143.6 175.3v3.9M56.4 186.9h103M56.4 183.1h103M56.4 190.8h103M56.4 198.6h103M56.4 194.7h103"/>
<path d="M127.7 183.1v42.7M143.6 183.1v42.7M56.4 202.5h103M56.4 206.4h103M56.4 218h103M56.4 210.3h103M56.4 214.2h103M56.4 221.9h103"/>
</g>
<g fill="none" stroke="#000" stroke-width=".2">
<path d="M26.1 50.9h163.7M26.2 50.8v9.7M189.7 50.8v9.7M26.1 60.4h163.7M71.4 90.4h3.2M71.4 90.5h3.2M71.4 90.7h3.2M71.4 90.8h3.2M71.4 90.2h3.2M71.4 91h3.2M71.4 90.1h3.1M71.4 91.1h3.1"/>
<path d="M71.5 91.3h3M71.5 89.9h3M71.5 89.8h2.9M71.5 91.4h2.9M71.6 91.5h2.8M71.6 89.7h2.8M71.7 91.7h2.6M71.7 89.5h2.6M71.8 91.8h2.4M71.8 89.4h2.4M71.9 89.3h2.1M71.9 91.9h2.1"/>
</g>
<g fill="#000">
<path d="M83.4 65.3l3.2-.6v1.1zM92.1 70.8l3.2-.5v1zM100.6 75.8l3.2 .6-3.2 .5zM112.1 76.4l3.2-.6v1.1zM120.6 70.3l3.1 .5-3.1 .5zM129.3 64.7l3.2 .6-3.2 .5zM49.7 87.8l.5 3.2h-1zM55.2 96.6l.6 3.2h-1.1zM65.8 93.4h1.1l-.5 3.2zM72.1 89.3h1.8l.1 .1zM72.1 91.9l1.7 .1zM72.1 91.9h1.8z"/>
<path d="M72.1 89.3h1.8zM72.2 89.2l1.7 .1zM72.2 92l1.5 .1zM72.2 92h1.6zM72.2 89.2h1.6zM72.3 89.1l1.5 .1zM72.3 92.1h1.2zM72.3 92.1h1.4zM72.3 89.1h1.4zM72.5 89l1.2 .1zM72.5 92.1l.9 .1zM72.5 92.1h1z"/>
<path d="M72.5 89h1zM72.6 89h.9zM72.6 92.2h.6zM72.6 92.2h.8zM72.6 89h.8zM72.8 89h.6zM72.8 92.2h.4zM72.8 89h.4zM76.3 80.7l.8 7.9h-.8zM76.3 80.7h7.8l-7 .8zM76.3 80.7l.8 .8v7.1zM77.1 81.5l7-.8v.8z"/>
<path d="M121.6 99.4l2.6-1.8 .5 1zM131.8 80.7h7.8l-7.8 .8zM131.8 81.5l7.8-.8-.8 .8zM138.8 81.5l.8 7.1h-.8zM138.8 81.5l.8-.8v7.9zM66.4 98.7l.5 3.1h-1.1zM71.4 113.4h1.1l-.6 3.2zM144 110.9l.5 3.2h-1.1zM143.4 105.3h1.1l-.5 3.1zM49.2 133.8h1l-.5 3.1zM54.7 125h1.1l-.6 3.2zM71.9 124.9l.6 3.2h-1.1z"/>
<path d="M138.8 136.2l.8 7.8-.8-.8zM138.8 136.2h.8v7.8zM149.5 133.4l.6 3.2h-1.1zM149 125h1.1l-.6 3.2zM160.1 130.2h1.1l-.6 3.2zM73.5 143.2l2.6-1.9-1.8 2.6zM76.3 136.2l.8 7-.8 .8zM76.3 136.2h.8v7zM76.3 144l7.8-.8v.8zM76.3 144l.8-.8h7zM94 159l3.1 .5-3.1 .5zM102.5 159.5l3.2-.5v1z"/>
<path d="M119.5 153.4l3.2 .5-3.2 .6zM125.6 153.9l3.2-.5v1.1zM131.8 143.2h7l-7 .8zM131.8 144l7-.8 .8 .8zM160.6 140.5l.6 3.1h-1.1z"/>
</g>
<g font-size="3.9">
<text x="26.4" y="48.1">With 3.7 mm Exposed Pad and Stepped Wettable Flanks</text>
<text x="76.5" y="167.7">RECOMMENDED LAND PATTERN</text>
</g>
<text font-size="3.8" x="26.4" y="43.5">28-Lead Very Thin Mold Interconnect Substrate Package (2SW) - 6x6x0.89 mm Body [VMIS]</text>
<g font-size="3.2">
<text x="28.4" y="54.7">Note:</text>
<text x="41.1" y="58.3">http://www.microchip.com/packaging</text>
<text x="41.1" y="54.7">For the most current package drawings, please see the Microchip Packaging Specification located at</text>
<text x="106.1" y="71.9">X2</text>
<text x="106.1" y="66.4">C1</text>
<text x="105.7" y="77.5">EV</text>
<text x="87.9" y="82.3">28</text>
<text x="76.2" y="95.9">1</text>
<text x="148.8" y="90.2">ØV</text>
<text x="57.1" y="106.1">CH</text>
<text x="76.2" y="102.7">2</text>
<text x="148.7" y="103.2">G2</text>
<text x="47.7" y="113.5">C2 Y2</text>
<text x="69.7" y="121.9">EV</text>
<text x="154.3" y="123">G1</text>
<text x="159" y="138.1">Y1</text>
<text x="39.8" y="152.2">SILK SCREEN</text>
<text x="133.7" y="155.1">X1</text>
<text x="98.7" y="160.7">E</text>
</g>
<g font-size="2.9">
<text x="89" y="178.3">Dimension Limits</text>
<text x="104.3" y="174.4">Units</text>
<text x="117.1" y="178.3">MIN</text>
<text x="126" y="174.4">MILLIMETERS</text>
<text x="132.3" y="178.3">NOM</text>
<text x="148.4" y="178.3">MAX</text>
<text x="57.3" y="182.2">Contact Pitch</text>
<text x="106.3" y="182.2">E</text>
<text x="129.5" y="182.2">0.65 BSC</text>
<text x="57.3" y="186">Center Pad Width</text>
<text x="57.3" y="189.9">Center Pad Length</text>
<text x="105.5" y="189.9">Y2</text>
<text x="105.5" y="186">X2</text>
<text x="148.7" y="189.9">3.80</text>
<text x="148.7" y="186">3.80</text>
<text x="57.3" y="197.7">Contact Pad Spacing</text>
<text x="57.3" y="193.8">Center Pad Length</text>
<text x="105.2" y="193.8">CH</text>
<text x="105.4" y="197.7">C1</text>
<text x="132.8" y="197.7">5.90</text>
<text x="148.7" y="193.8">0.25</text>
<text x="57.3" y="201.6">Contact Pad Spacing</text>
<text x="105.4" y="201.6">C2</text>
<text x="132.8" y="201.6">5.90</text>
<text x="57.3" y="209.4">Contact Pad Length (Xnn)</text>
<text x="57.3" y="205.5">Contact Pad Width (Xnn)</text>
<text x="105.5" y="209.4">Y1</text>
<text x="105.5" y="205.5">X1</text>
<text x="148.7" y="209.4">0.85</text>
<text x="148.7" y="205.5">0.35</text>
<text x="57.3" y="213.2">Contact Pad to Center Pad (Xnn)</text>
<text x="105.3" y="213.2">G1</text>
<text x="116.9" y="213.2">0.63</text>
<text x="57.3" y="217.1">Contact Pad to Contact Pad (Xnn)</text>
<text x="57.3" y="221">Thermal Via Diameter</text>
<text x="105.3" y="217.1">G2</text>
<text x="106.3" y="221">V</text>
<text x="116.9" y="217.1">0.30</text>
<text x="132.8" y="221">0.30</text>
<text x="57.3" y="224.9">Thermal Via Pitch</text>
<text x="105.3" y="224.9">EV</text>
<text x="132.8" y="224.9">1.00</text>
<text x="34" y="228.3">Notes:</text>
<text x="34" y="232.9">1. Dimensioning and tolerancing per ASME Y14.5M</text>
<text x="43.6" y="237">BSC: Basic Dimension. Theoretically exact value shown without tolerances.</text>
<text x="34" y="241">2. For best soldering results, thermal vias, if used, should be filled or tented to avoid solder loss during</text>
<text x="38.1" y="244.3">reflow process</text>
<text x="125.1" y="251.7">Microchip Technology Drawing C04-2552 Rev A</text>
<text x="26.6" y="261.3">© 2021 Microchip Technology Inc.</text>
</g>
</svg>
